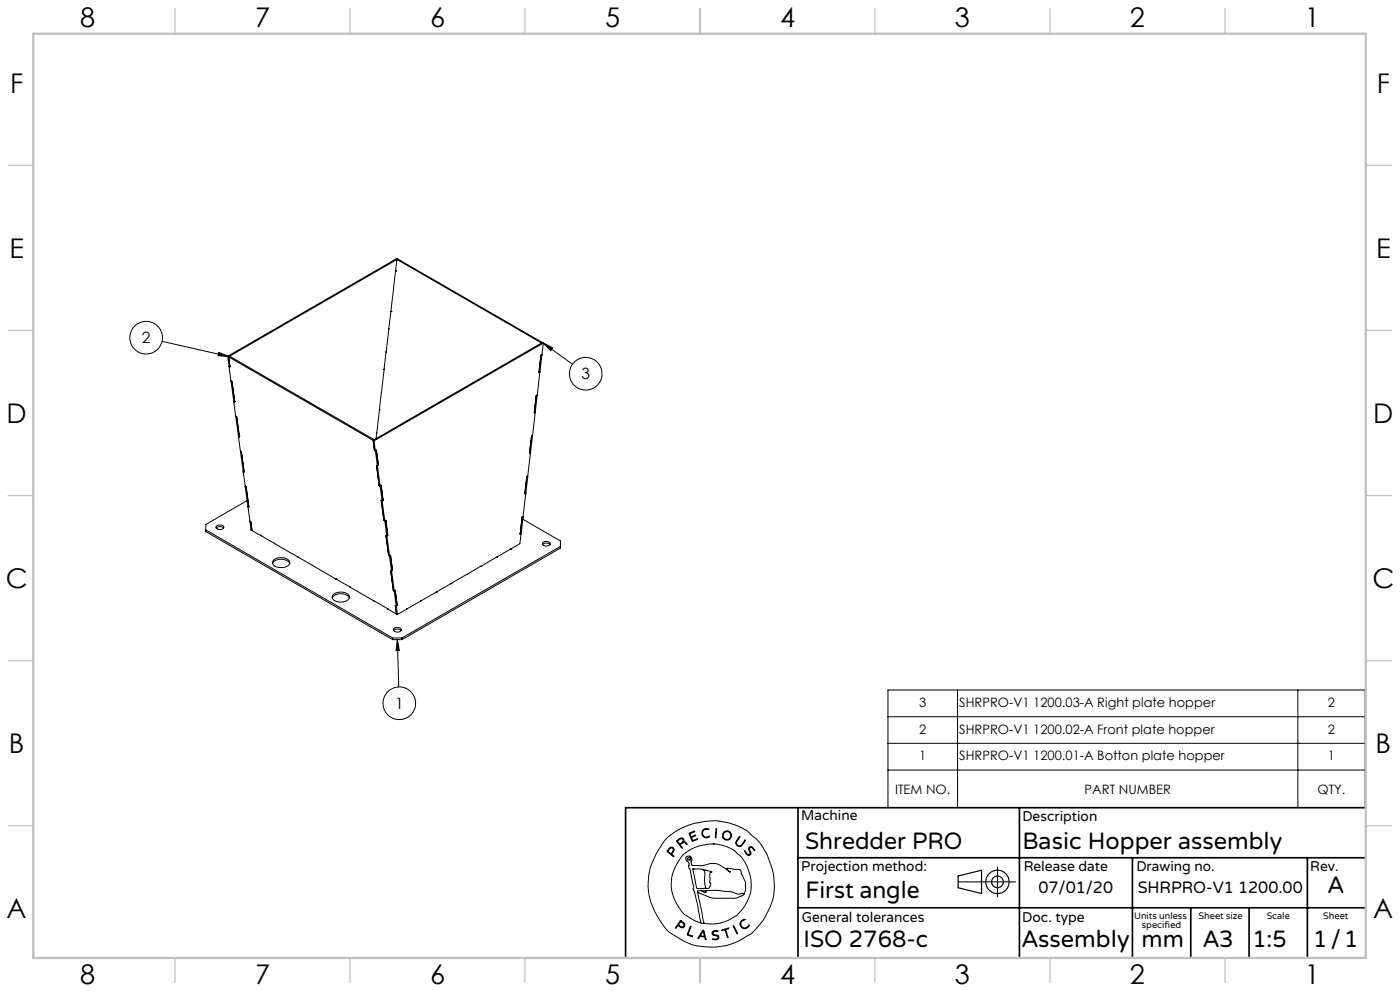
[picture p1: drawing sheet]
<svg xmlns="http://www.w3.org/2000/svg" width="420mm" height="297mm" viewBox="0 0 420 297" stroke-linecap="round" stroke-linejoin="round" font-family="sans-serif">
<g fill="none" stroke="#000" stroke-width=".3">
<path d="M119.1 77.7l-.4 3.5M119.1 77.7l43.3 25.1M119.1 77.8l-50.2 28.9M119.3 77.6l-.2 .1M119.3 77.6l43.4 25.1M119.3 77.6l-.2-.1-50.8 29.3M117.3 93.3h.1M117.3 93.3l-3.5 29.5M118 86.4h.1M118.1 86.4l-.8 6.9M118.7 81.2h.1M118.7 81.2l-.7 5.2"/>
<path d="M48.6 102.3l20.1 4.6M65.6 105.6l3.1 1.3-3.3-.3zM68.3 106.8l.4 3 .3 .1M68.3 106.8l.3 .2M68.6 107l.4 3M68.6 107l43.3 25M68.6 107l.3-.3 43.3 25.1M68.9 109.9h.1M68.9 109.9l.4 4.2 .3 .3M68.9 109.9l.1 .1M69.3 114.3l.8 6 .3 .1M69.3 114.3l.3 .2"/>
<path d="M69.4 114.3h-.1M69.6 114.4l.8 6M160.9 118.7l-.6 4.9M160.9 118.7h.1M161.1 118.4v.2M161.1 118.6l-.5 4.8M161.1 118.6l-.2 .1M161.7 111.4h.1M161.8 111.4l-.1 .1M161.8 111.4l.2 .1M162 111.5l-.8 6.9-.3 .1-.6 5.3 .2-.2M162 111.3l-.3 .1"/>
<path d="M162 111.3l-.2 .1M162.3 106.5v.1M162.3 106.6l-.6 4.8M162.4 102.8h.1M162.5 106.3l.1 .2M162.6 106.5l-.3 .1M162.6 106.5l-.6 4.8M162.7 102.7l-.3 .1M162.7 102.7l-50.8 29.3M162.7 102.7l.3 .1M162.8 102.7l8.9 6.4M162.8 102.7l3 1.5-.6 .9z"/>
<path d="M163 102.8l-50.8 29.3M163 102.8l-.4 3.5-.3 .1-.6 5.2 .3-.1M70.1 120.4l.6 4.2 .3 .4M70.3 120.4h.1M70.3 120.4h-.2M70.3 120.3l-.2 .1M70.7 124.8l.8 6 .3 .1M70.7 124.8l.3 .2M70.8 124.7l-.1 .1M71 125l.8 5.9-.1-.1M71.7 130.8h.1M71.7 130.8l.4 4.3 .3 .3"/>
<path d="M72.1 135.3l.9 5.9 .2 .2M72.1 135.3l.3 .2M72.2 135.3h-.1M72.4 135.4l.8 6M111.9 132l.6 3M111.9 132l.3 .1M111.9 132l.4 2.9 .3 .2M112.2 131.8l-.3 .2M112.2 131.8h.1M112.2 132.1l.4 3M112.5 135l.1 .3M112.5 135h.1"/>
<path d="M112.6 135.1l.3-.2 .6 4.5M112.6 135.3l.6 4.2M112.9 134.9v.2M112.9 135.1l-.3 .2M112.9 135.1l.6 4.2-.3 .2M113 139.5h.1M113 139.5l.2 .1M113 139.5l.7 5.9M113 129.7h.1M113 129.7l-.2 1.8M113.2 139.5l-.2-.1 .7 6M113.2 139.6l.8 6"/>
<path d="M113.4 139.3l.1 .1M113.5 139.4l-.3 .2M113.8 122.8h.1M113.8 122.8l-.8 6.9M158.9 135.7h.1M159 135.7h-.1M159 135.7l.1 .1M159.1 135.8l-1.7 12.2 .3-.1M159.2 135.6l-.3 .1M159.2 135.6l-.2 .1M159.5 130.8h.1M159.5 130.8l-.6 4.9"/>
<path d="M159.7 130.6v.1M159.7 130.7l-.5 4.9M159.7 130.7l-.2 .1M160.3 123.6h.1M160.4 123.5l-.1 .1M160.4 123.5l.1 .1M160.5 123.6l-.7 6.9-.3 .2-.6 5.2 .2-.1M160.6 123.4l-.3 .2M160.6 123.4l-.2 .1M61.7 158.8l56.1 32.4M64.8 158.3a1.61 1.61 0 0 1 2.3 0M64.9 157.7a1.49 1.49 0 0 1 2.3 .4 1.43 1.43 0 0 1-2.4-.1z"/>
<path d="M73.1 141.4h.1M73.1 141.4l.6 4.5M73.6 145.8l.2 .1 .8 6-.2-.1zM73.6 145.7v.1M74.1 150l-12.4 7.2v2.1l56.1 32.4M74.4 151.9l.6 4.2 .2 .3M74.4 151.9h.1M75 156.3l.2 .2M75 156.3l.3 2.6M75 156.2v.1M75.2 156.4l.4 2.6M75.3 158.8h.1"/>
<path d="M75.3 158.8l2.8 1.6M113.7 145.4l.2 .2M113.7 145.4h.1M113.7 145.4l.3 .2M113.9 145.6l.2 .2M113.9 145.6h.1M114 145.6l.3-.2 .6 4.5M114.1 145.8l.5 4.2M114.3 145.4v.2M114.3 145.6l.6 4.2-.3 .2M114.3 145.6l-.2 .2M114.4 150h.1"/>
<path d="M114.4 150h.2M114.4 150l.9 6M114.4 150l.3 .1M114.4 150l.7 6 .3 .1M114.7 150.1l.7 6M114.8 149.9h.1M114.9 149.9l-.2 .2M115.3 156h.1M115.3 156l.2 .3M115.4 156.1l.3-.2 .6 4.5M115.5 156.3l.5 4.2M115.7 156v.1"/>
<path d="M115.7 156.1l.6 4.2-.3 .2M115.7 156.1l-.2 .2M156.2 159.9l.1 .1M156.4 159.8l-.3 .1M156.6 155.1h.1M156.6 155.1l-.5 4.8M156.8 155.6l11.3 6.5v2.1l-47.5 27.5M156.8 154.8l.1 .2M156.9 155l-.3 .1M156.9 155l-.5 4.8M157.5 147.8h.1M157.6 147.8l.1 .1"/>
<path d="M157.7 147.9l-1.7 12.3 .3-.2M157.8 147.7l-.3 .1M157.8 147.7l-.2 .1M158 143l-.5 4.8M158 142.9v.1M158.3 142.7v.1M158.3 142.8l-.5 4.9M158.3 142.8l-.3 .2M78.1 160.4h.1M78.1 160.4l4.3 2.5M81.8 168.9a3.2 3.2 0 0 1 5.1 0M81.9 168.1a3.5 3.5 0 0 1 5 .1 1.69 1.69 0 0 1-2 1.9 2.56 2.56 0 0 1-3.2-1.5z"/>
<path d="M82.4 162.9l11.3 6.5M82.4 162.9h.1M89.5 167h.1M93.7 169.4l7.1 4.2M93.7 169.4v.1M99.7 179.2a3.2 3.2 0 0 1 5.1 0M100 178.2a3.3 3.3 0 0 1 4.8 .5 2.05 2.05 0 0 1-2.5 1.7 2.29 2.29 0 0 1-2.7-1.5zM100.8 173.5h.1M100.8 173.5l11.3 6.6M115.8 160.5h.1M115.8 160.5l.8 6M115.8 160.5h.2"/>
<path d="M115.8 160.5l.3 .2M116.1 160.7l.8 5.9M116.2 160.3l.1 .1M116.3 160.4l-.2 .3M116.6 166.5h.1M116.6 166.5l.3 .1M116.7 166.5h.1M116.7 166.5l.2 .3M116.9 166.8l.5 4.2M116.9 166.6l.3-.2 .6 4.5M117.1 166.4l.1 .2M117.2 166.6l-.3 .2"/>
<path d="M117.2 166.6l.5 4.2-.3 .2M117.2 171l.8 5.9M117.2 171l.3 .1M117.2 171h.1M117.4 171h-.1M117.5 171.1l.8 6M117.6 170.8l.2 .1M117.8 170.9l-.3 .2M118 176.9h.1M118 176.9l.1 .2M118 176.9l.3 .2M118.1 177.1l.2 .2"/>
<path d="M118.1 177v.1M118.3 177.3l.6 4.2M118.3 177.1l.3-.2 .6 4.5M118.5 176.9l.1 .2M118.6 177.1l.5 4.2-.2 .2M118.6 177.1l-.3 .2M131 177.4h.1M131 177.4l-4.7 2.7M135.3 174.9h.1M135.3 174.9l-4.3 2.5M139.9 172.2h.1M139.9 172.2l-4.7 2.7"/>
<path d="M144.2 169.8h.1M144.2 169.7l-4.3 2.5M144.2 169.7v.1M148.9 167h.1M148.9 167l-4.7 2.8M153.1 164.6h.1M153.2 164.6l-4.3 2.4M156.3 160l-.3 2.9-2.9 1.7M162.8 163.2a1.61 1.61 0 0 1 2.2 0M162.8 162.6a1.46 1.46 0 0 1 2.3 .4 1.43 1.43 0 0 1-2.4 0zM168.1 163.8l-47.5 27.4M112.1 180.1h.1"/>
<path d="M112.1 180.1l4.3 2.4M116.4 182.6l2.8 1.6 2.8-1.6M116.4 182.5v.1M117.8 191.2h2.8M117.8 191.2v.5M117.8 191.7h2.8M118.1 189a1.71 1.71 0 0 1 2.2 0M118.1 188.4a1.46 1.46 0 0 1 2.3 .4 1.43 1.43 0 0 1-2.4 0zM118.6 181.5h.1M118.6 181.5l.4 2.5M118.6 181.5h.3M118.6 181.5l.3 .1"/>
<path d="M118.9 181.6l.3 2.6M119 181.3l.2 .1M119.2 181.4l-.3 .2M119.2 191.7l.4 14.2M119.2 191.7l.6 3.3h-1zM120.6 191.2v.5M122 182.5v.1M126.3 180.1h.1M126.3 180.1l-4.3 2.4M266.4 206.8h143.1v35.2h-143.1zM266.4 214.8h143.1M287.3 206.8v35.2"/>
<path d="M389.4 206.8v35.2M266.4 222.8h143.1M266.4 230.8h143.1M199.7 251.5l3.3-2.5 3.5-1.7 4.8-1.1 3.7-.2 3.5 .6 3.9 1.4 1.8 1.1 3.1 2.7 2.7 4 1.3 3.5 .8 3.1 .2 4-.3 2.7-1.3 3.5-1.9 3.4-3.4 3.8-3.7 2.2-2.8 1.1-2 .5-3.6 .2-3.7-.2-2.3-.6-2.2-1-4-2.4-1.1-1-2.1-2.8-1.9-3.5-1.3-3.8-.3-2.8 .2-3.4 .7-2.9 1.6-3.6zM200.7 254.2l.6-.3 .7 .2 .2 .7-.3 .7a.53 .53 0 0 0-.4 .6 .53 .53 0 0 0 .6 .4v.3l-1.5-1.3a.5 .5 0 0 1-.5-.4 .5 .5 0 0 1 .4-.5zM200.9 254.4l.4-.3 .4 .1 .3 .5-.2 .5a.61 .61 0 0 1-.5 .6 .61 .61 0 0 1-.7-.5l-.2-.3zM203 252l1.1-.8 .6-.1 .4 .5v.6l.6 .2 .4 .6-.9-.5-.7 .3a.5 .5 0 0 0-.4 .5 .5 .5 0 0 0 .4 .5l.1 .4-1.6-2zM203.3 252l1.3-.6 .3 .2 .1 .5-.5 .5a.59 .59 0 0 1-.6 .3 .59 .59 0 0 1-.5-.6zM206.7 249.7l1.7-.6-1.1 .6a.59 .59 0 0 0 0 .9 .59 .59 0 0 0 .9-.2l.5-.1-1.2 .7 .3 .9 1.3-.5 .2 .1-1.4 .6a1.39 1.39 0 0 1-.8-1.4zM208.2 249.1h.1M210.9 248.7l.7-.3 1.1 .1v.2l-.9-.2-.6 .2-.4 .6v.6l.7 .9 1.4-.1-1 .4-.9-.3-.5-1zM214 252.9h.1"/>
<path d="M214 252.9l2.7 .4 2.4 .9 1.1 .6 2.4 2.3 1.3 2.2 1.1 2.8 .3 1.9v2.6l-.4 1.8-1.4 3-2.6 3-2.6 1.5-2.3 .8-1.9 .2-2.9-.1M214 252.9l-4.4 .7-2.3 1-2.1 1.3-2 2.8-1.3 2.7-.3 1.2-.2 2.2 .2 2.5 .9 2.5 1.1 2.1 1.9 2.3 2.9 1.7 1.9 .7M214.9 248.4l-.1 2.5-.2 .2zM221.8 250.8l.2 .1-1.1 1.5 .2 .6 .4 .4h.8l1.1-1.6h.2l-.9 1.4-.7 .5-.9-.3-.4-.7zM223.4 255l.9 1.1h.4l.3-.2-.4-1.4 .3-.7 .8 .1 .7 .9-.1 .2-.8-1-.6 .1-.1 .5 .5 1.2-.5 .6-.9-.4zM299.2 259.8v9M204 276h.4l1.1 1-.1 .6-.4 .4-1-.2a.61 .61 0 0 0-.7-.3 .61 .61 0 0 0-.5 .6h-.2zM204.2 275.9h.1M204.2 276.2l.9 .7 .1 .5-.4 .4-.9-.3a.42 .42 0 0 1-.3-.3 .42 .42 0 0 1 .2-.5zM204.2 276.2h.1M207 277.8l.3-.1-.1 .3-.4 1.1a.7 .7 0 0 0-.3 .9 .7 .7 0 0 0 .8 .4l.5 .2a.34 .34 0 0 1-.4 .2 .34 .34 0 0 1-.3-.2l-.9-.5zM207.8 260.5l1 4.6a1 1 0 0 0 .3 1.1 1 1 0 0 0 1.1 .1l1.3-.1"/>
<path d="M207.9 260.5h2.5l2.8 .7 .4 .2h-.2a.26 .26 0 0 0-.3-.1 .26 .26 0 0 0-.1 .4v1.9l-.2 .7 .4 .5-.1 .6-.4 .8h-1.2M207.9 260.5h-.1M207.9 260.4h.1M209.3 267.4l1.9 9.4M209.3 267.4l3.6 1.6 1.3 .2h6.3l2.2-.7 .5-.5M210.3 276.6l.9 .2M210.4 267h-1.1v.4M210.6 260.6l.5 .2 .4 .8-.2 2.5 .4 1.9-.2 .2M210.8 278.9l.1-.1a4.2 4.2 0 0 1 .9 2.6l-.1 .3-.2-.3a.63 .63 0 0 0-.2-.6 .63 .63 0 0 0-.7-.1 .79 .79 0 0 0-1 .6l-.2-.1zM210.9 279.2l.4 1.3-.6 .1a.43 .43 0 0 1-.5-.3 .43 .43 0 0 1 .3-.6zM210.9 279.2h.1M211.5 260.8h.1"/>
<path d="M211.8 266.9l3.5-.1 4.2 .5 2.1 .7 1.5-.2 .1 .2M211.8 266.9v.6l-1.4-.5M211.8 266.9l-1.4 .1M213.8 279.2l.7-.3 .9 .1-1 .1-.5 .4 .2 .5 1.4 .5 .2 .5-.4 .5-.5 .2-1.1-.2v-.2l1.4 .1 .3-.3-.2-.5-1.5-.5-.1-.5zM216.5 278.7l2.2-.5-.9 .4 .5 2.4-.8-2.3zM220 277.5l1.2 2.4zM222.4 275.9l.5-.3h.7l-1.2 .8-.1 .7 .2 .5 1 .5 .6-.2 .7-.7-.4 .8-1.2 .3-.9-.5-.3-1.1zM223.2 268l.5-1.2v-2.4l-1.7-3.7-3.9-.4-.1 .2 1 .9-3-2.1-1.6-.5h-1.2l-2.4 .6h-3.2l-.3-1.1 .3-.6-.2-.7-.5-.4-.9 .1-.3 .8 1 1.1-.1 1.5 .4 .4 1.1 5.3-.1 .9 .4 .8 1.9 9.1M287.4 264.3h17.3"/>
<circle cx="43.8" cy="101.2" r="4.9"/>
<circle cx="175.7" cy="112" r="4.9"/>
<circle cx="119.8" cy="210.8" r="4.9"/>
<circle cx="206.6" cy="257.4" r=".42"/>
<circle cx="218.1" cy="250.4" r="1.37"/>
<circle cx="218.1" cy="250.4" r="1.16"/>
</g>
<g fill="none" stroke="#000" stroke-width=".35">
<path d="M287.4 262.5l7.1-1.7v7l-7.1-1.7z"/>
<circle cx="299.2" cy="264.3" r="3.5"/>
<circle cx="299.2" cy="264.3" r="1.75"/>
</g>
<path d="M239.4 257.1h170.3M239.4 242.1v44.8M305.8 242.1v44.8M339.7 257.1v29.9M392.2 257.1v29.8M409.7 242.1h-222v45M239.4 272.1h170.3M357.2 272.1v14.8M374.7 272.1v14.8" fill="none" stroke="#000" stroke-width=".5"/>
<g fill="none" stroke="#c0c0c0" stroke-width=".35">
<path d="M52.5 2.5v7.5M105 2.5v7.5M157.5 2.5v7.5M210 2.5v7.5M262.5 2.5v7.5M315 2.5v7.5M367.5 2.5v7.5M2.5 49.5h7.5M410 49.5h7.5M2.5 99h7.5M410 99h7.5M2.5 148.5h7.5"/>
<path d="M410 148.5h7.5M2.5 198h7.5M410 198h7.5M2.5 247.5h7.5M410 247.5h7.5M52.5 287v7.5M105 287v7.5M157.5 287v7.5M210 287v7.5M262.5 287v7.5M315 287v7.5M367.5 287v7.5"/>
</g>
<path d="M10 10.1h399.7v277h-399.7z" fill="none" stroke="#c0c0c0" stroke-width=".7"/>
<path d="M162.8 102.7l3 1.5-.6 .9zM119.2 191.7l.6 3.3h-1zM65.6 105.6l3.1 1.3-3.3-.3z" fill="#000"/>
<g font-size="8.1">
<text x="24" y="8">8</text>
<text x="76.5" y="8">7</text>
<text x="129" y="8">6</text>
<text x="181.5" y="8">5</text>
<text x="234" y="8">4</text>
<text x="286.5" y="8">3</text>
<text x="339" y="8">2</text>
<text x="391.5" y="8">1</text>
<text x="3" y="27.7">F</text>
<text x="413" y="27.7">F</text>
<text x="2.8" y="77.2">E</text>
<text x="412.8" y="77.2">E</text>
<text x="2" y="126.7">D</text>
<text x="412" y="126.7">D</text>
<text x="1.7" y="176.2">C</text>
<text x="411.7" y="176.2">C</text>
<text x="2.7" y="225.7">B</text>
<text x="412.7" y="225.7">B</text>
<text x="2" y="275.2">A</text>
<text x="412" y="275.2">A</text>
<text x="24" y="295">8</text>
<text x="76.5" y="295">7</text>
<text x="129" y="295">6</text>
<text x="181.5" y="295">5</text>
<text x="234" y="295">4</text>
<text x="286.5" y="295">3</text>
<text x="339" y="295">2</text>
<text x="391.5" y="295">1</text>
</g>
<g font-size="7.1">
<text x="241.5" y="254.4">Shredder PRO</text>
<text x="306.7" y="254.4">Basic Hopper assembly</text>
<text x="241.6" y="269.2">First angle</text>
<text x="398.3" y="267.7">A</text>
<text x="241.1" y="283.7">ISO 2768-c</text>
<text x="306.6" y="283.9">Assembly</text>
<text x="342.5" y="283.9">mm</text>
<text x="360.9" y="283.8">A3</text>
<text x="375.7" y="283.9">1:5</text>
<text x="393.9" y="283.9">1/1</text>
</g>
<g font-size="4.9">
<text x="311.5" y="267.6">07/01/20</text>
<text x="341.3" y="267.6">SHRPRO-V1 1200.00</text>
</g>
<g font-size="4.7">
<text x="42.6" y="102.8">2</text>
<text x="174.4" y="113.6">3</text>
<text x="118.5" y="212.4">1</text>
</g>
<g font-size="4.2">
<text x="240.4" y="245.9">Machine</text>
<text x="306.7" y="246.1">Description</text>
<text x="240.4" y="261.1">Projection method:</text>
<text x="307.1" y="261">Release date</text>
<text x="340.9" y="261">Drawing no.</text>
<text x="393.1" y="261">Rev.</text>
<text x="240.5" y="276.4">General tolerances</text>
<text x="306.7" y="276.3">Doc. type</text>
</g>
<g font-size="3.9">
<text x="275.8" y="211.9">3</text>
<text x="287.8" y="211.9">SHRPRO-V1 1200.03-A Right plate hopper</text>
<text x="398.4" y="211.9">2</text>
<text x="275.8" y="219.9">2</text>
<text x="287.8" y="219.9">SHRPRO-V1 1200.02-A Front plate hopper</text>
<text x="398.4" y="219.9">2</text>
<text x="275.8" y="227.9">1</text>
<text x="287.8" y="227.9">SHRPRO-V1 1200.01-A Botton plate hopper</text>
<text x="398.4" y="227.9">1</text>
<text x="268.6" y="237.8">ITEM NO.</text>
<text x="325.4" y="237.8">PART NUMBER</text>
<text x="395.3" y="237.8">QTY.</text>
</g>
<g font-size="2.8">
<text x="340.2" y="275.3">Units unless</text>
<text x="359.6" y="275.3">Sheet size</text>
<text x="380" y="275.3">Scale</text>
<text x="396.9" y="275.3">Sheet</text>
<text x="342.6" y="278.2">specified</text>
</g>
</svg>
